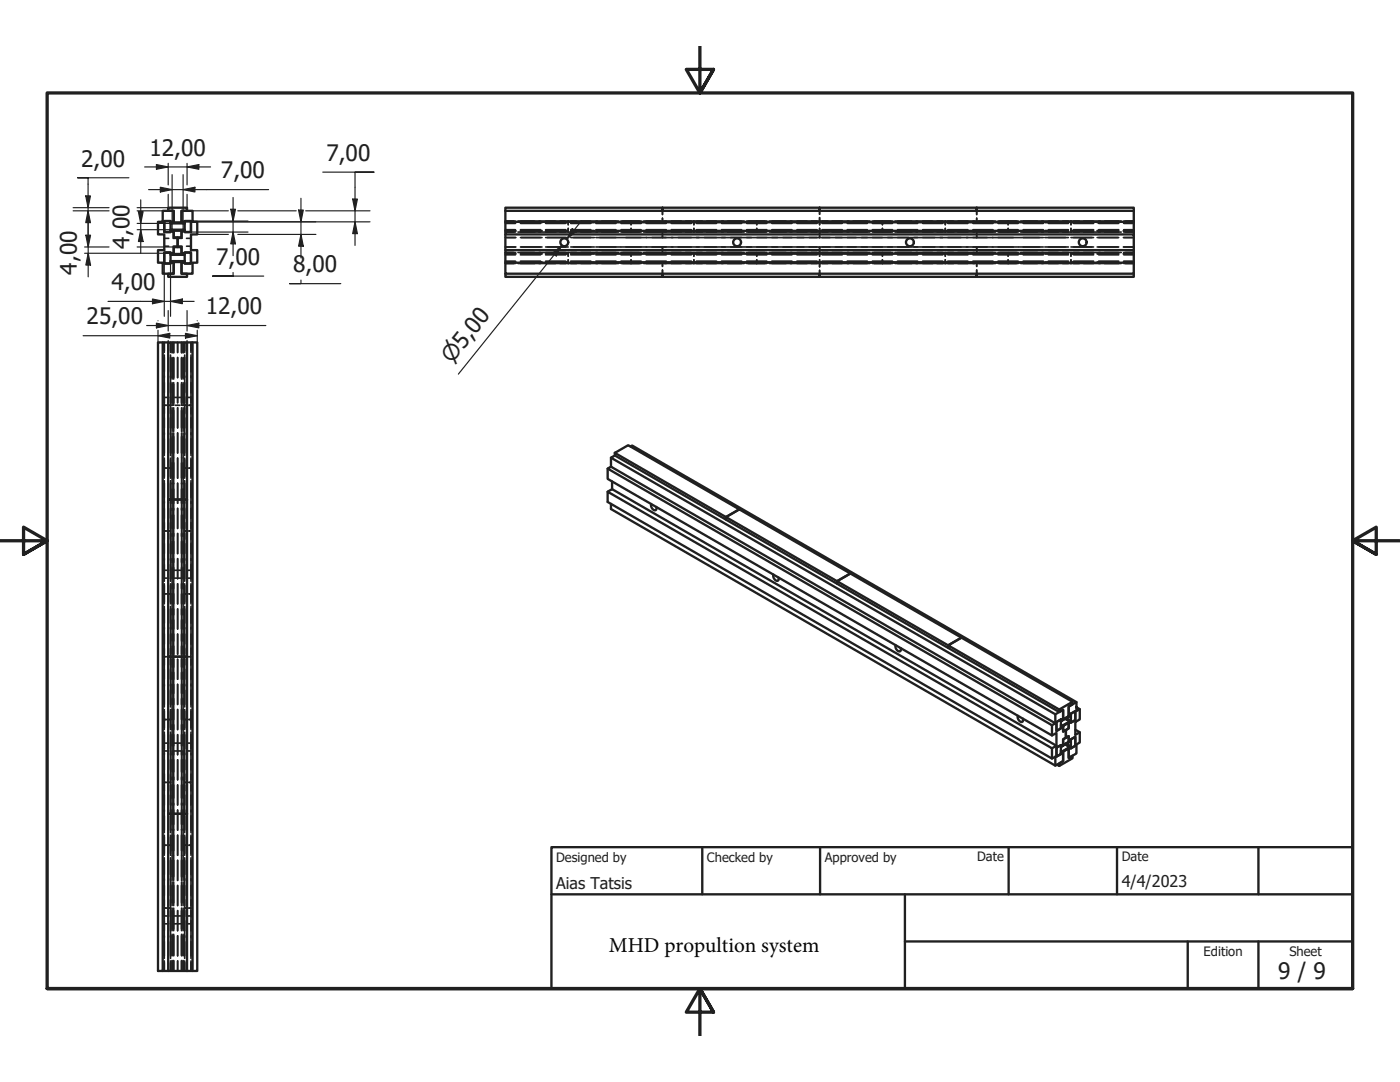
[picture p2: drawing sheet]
<svg xmlns="http://www.w3.org/2000/svg" width="279mm" height="216mm" viewBox="0 0 279 216" stroke-linecap="round" stroke-linejoin="round" font-family="sans-serif">
<g fill="none" stroke="#231f20" stroke-width=".33">
<path d="M32.8 49.1h.9M32.8 47.6h.9M34.6 49.1h1.7M34.6 47.6h1.7M37.2 49.1h.9M37.2 47.6h.9M100.9 46.3h2M100.9 52.6h2M100.9 50.4h2M100.9 44.1h2M100.9 52.1h2M100.9 50.9h2"/>
<path d="M100.9 44.4h2M100.9 49.3h2M100.9 50.7h2M100.9 50.5h2M100.9 46h2M100.9 52.3h2M100.9 47.4h2M100.9 46.1h2M100.9 44.6h2M100.9 45.8h2M103.4 46.3h9.5M103.4 52.6h20"/>
<path d="M103.4 50.4h9.5M103.4 44.1h20M103.9 52.1h4M103.9 50.9h4M103.9 46h4.3M103.9 49.3h4.3M103.9 44.4h4.3M103.9 50.5h4.3M103.9 50.7h4.3M103.9 44.6h4M103.9 52.3h4.3M103.9 47.4h4.3"/>
<path d="M103.9 46.1h4.3M103.9 45.8h4M108.9 52.1h4M108.9 50.9h4M108.9 46h4.5M108.9 49.3h4.5M108.9 44.4h4.5M108.9 50.5h4.5M108.9 50.7h4.5M108.9 44.6h4M108.9 52.3h4.5M108.9 47.4h4.5"/>
<path d="M108.9 46.1h4.5M108.9 45.8h4M111.7 46.3h1.7v-.7v.7h10M113.4 51.8v.8M113.4 44.1v.7M113.9 52.1h4M113.9 50.9h4M113.9 46h4.7M113.9 49.3h4.7M113.9 50.4h9.5M113.9 44.4h4.7M113.9 50.5h4.7"/>
<path d="M113.9 50.7h4.7M113.9 44.6h4M113.9 52.3h4.7M113.9 47.4h4.7M113.9 46.1h4.7M113.9 45.8h4M115.1 50.4h-1.7v.7v-.7h-1.7M118.9 52.1h4M118.9 46h5M118.9 49.3h5M118.9 44.4h5M118.9 50.5h5"/>
<path d="M118.9 50.7h5M118.9 50.9h4M118.9 44.6h4M118.9 52.3h5M118.9 47.4h5M118.9 46.1h5M118.9 45.8h4M123.9 44.1h4M123.9 52.1h4M123.9 46h79.3M123.9 49.3h9.1M123.9 50.4h4.1"/>
<path d="M123.9 44.4h79.3M123.9 50.5h9.1M123.9 52.6h4.1M123.9 50.7h79.3M123.9 50.9h4.1M123.9 44.6h4.1M123.9 52.3h79.3M123.9 47.4h79.3M123.9 46.1h9.1M123.9 45.8h4.1M123.9 46.3h4.1M125.9 51.8v.8"/>
<path d="M125.9 44.1v.7M125.9 45.6v.7M127.6 50.4h-1.7v.7v-.7h-1.6M128.4 52.6h20.1M128.4 50.4h9.6M128.4 44.1h20.1M128.4 46.3h20.1M129 52.1h4M129 50.9h4M129 44.6h4M129 45.8h4M130.1 49.3h2.1v.4v-.4h2.1"/>
<path d="M130.1 50.5h4.2M130.1 47.4h2.1v-.4v.4M132.2 42.1v.7M132.2 43.5v.9M132.2 50.1v.4M132.2 50.6v.1M132.2 46h.1M132.2 52.3h.1M132.2 52.4v.8M132.2 53.9v.7M134 52.1h4M134 49.3h29.1"/>
<path d="M134 50.5h59.2M134 50.9h4M134 44.6h4M134 46.1h59.2M134 45.8h4M134.3 46.1h-2.1v.5v-.5h-2.1M138.5 51.8v.8M138.5 44.1v.7M138.5 45.6v.7M139 52.1h4M139 50.4h9.5M139 50.9h4"/>
<path d="M139 44.6h4M139 45.8h4M140.2 50.4h-1.7v.7v-.7h-1.7M144 52.1h4M144 50.9h4M144 44.6h4M144 45.8h4M149 44.1h4M149 52.1h4M149 50.4h4M149 52.6h4M149 50.9h4"/>
<path d="M149 44.6h4M149 45.8h4M149 46.3h4M151 51.8v.8M151 44.1v.7M151 45.6v.7M152.7 50.4h-1.7v.7v-.7h-1.6M153.5 52.6h20.1M153.5 50.4h9.6M153.5 44.1h20.1M153.5 46.3h20.1M154 52.1h4"/>
<path d="M154 50.9h4M154 44.6h4M154 45.8h4.1M159 52.1h4.1M159 50.9h4.1M159 44.6h4.1M159.1 45.8h4M161.5 49.3h2.1v.4v-.4h2.1M163.6 51.8v1.5M163.6 42.1v.7M163.6 43.4v1.4M163.6 50v.4"/>
<path d="M163.6 45.6v1.1M163.6 47v.4M163.6 53.9v.7M164.1 52.1h4M164.1 49.3h29.1M164.1 50.4h9.5M164.1 50.9h4M164.1 44.6h4M164.1 45.8h4M165.2 50.4h-1.6v.7v-.7h-1.7M169.1 52.1h4M169.1 50.9h4"/>
<path d="M169.1 44.6h4M169.1 45.8h4M174.1 52.1h4M174.1 50.4h4M174.1 52.6h4M174.1 50.9h4M174.1 44.6h4M174.1 45.8h4M174.1 46.3h4M174.1 44.1h4M176.1 51.8v.8M176.1 44.1v.7"/>
<path d="M176.1 45.6v.7M177.8 50.4h-1.7v.7v-.7h-1.7M178.6 52.6h20.1M178.6 50.4h9.5M178.6 44.1h20.1M178.6 46.3h20.1M179.1 52.1h4M179.1 50.9h4M179.1 44.6h4M179.1 45.8h4M184.1 52.1h4M184.1 50.9h4"/>
<path d="M184.1 44.6h4M184.1 45.8h4M188.6 51.8v.8M188.7 44.1v.7M188.7 45.6v.7M189.2 52.1h4M189.2 50.4h9.5M189.2 50.9h4M189.2 44.6h4M189.2 45.8h4M190.3 50.4h-1.7v.7v-.7h-1.6M192.8 49.3h2.1v.4v-.4h2.1"/>
<path d="M192.8 50.5h4.2M194.2 52.1h4M194.2 49.3h9M194.2 50.5h9M194.2 50.9h4M194.2 44.6h4M194.2 46.1h9M194.2 45.8h4M194.9 42.1v.7M194.9 43.5v.9M194.9 50.1v.4M194.9 50.6v.1"/>
<path d="M194.9 46h.1M194.9 47v.4M194.9 52.3h.1M194.9 52.4v.8M194.9 53.9v.7M197 46.1h-2.1v.5v-.5h-2.1M199.2 52.1h4M199.2 50.4h4M199.2 52.6h4M199.2 50.9h4M199.2 44.6h4M199.2 45.8h4"/>
<path d="M199.2 46.3h4M199.2 44.1h4M201.2 51.8v.8M201.2 44.1v.7M201.2 45.6v.7M202.9 50.4h-1.7v.7v-.7h-1.7M203.3 44.4h4.9M203.3 50.7h4.9M203.3 50.5h4.9M203.3 52.3h4.9M203.3 47.4h4.9M203.3 46h4.9"/>
<path d="M203.3 46.1h4.9M203.3 49.3h4.9M203.7 52.6h20.1M203.7 50.4h9.5M203.7 44.1h20.1M203.7 46.3h20.1M204.2 52.1h4M204.2 50.9h4M204.2 44.6h4M204.2 45.8h4M208.5 44.4h4.7M208.5 50.7h4.7"/>
<path d="M208.5 50.5h4.7M208.5 52.3h4.7M208.5 47.4h4.7M208.5 46h4.7M208.5 46.1h4.7M208.5 49.3h4.7M209.2 52.1h4M209.2 50.9h4M209.2 44.6h4M209.2 45.8h4M213.7 51.8v.8M213.7 44.4h4.5"/>
<path d="M213.7 50.7h4.5M213.7 50.5h4.5M213.7 52.3h4.5M213.7 47.4h4.5M213.7 46h4.5M213.7 46.1h4.5M213.7 44.1v.7M213.7 45.6v.7M213.7 49.3h4.5M214.2 52.1h4M214.2 50.4h9.6M214.2 50.9h4"/>
<path d="M214.2 44.6h4M214.2 45.8h4M215.4 50.4h-1.7v.7v-.7h-1.6M219 44.4h4.3M219 50.7h4.3M219 50.5h4.3M219 52.3h4.3M219 47.4h4.3M219 46h4.3M219 46.1h4.3M219 49.3h4.3M219.3 52.1h4"/>
<path d="M219.3 50.9h4M219.3 44.6h4M219.3 45.8h4M224.2 44.4h2.1M224.2 50.7h2.1M224.2 50.5h2.1M224.2 52.3h2.1M224.2 47.4h2.1M224.2 46h2.1M224.2 46.1h2.1M224.2 49.3h2.1M224.3 52.1h2"/>
<path d="M224.3 50.4h2M224.3 52.6h2M224.3 50.9h2M224.3 44.6h2M224.3 45.8h2M224.3 46.3h2M224.3 44.1h2M32.8 68.3v2M32.8 70.8v20.1M32.8 79.3h.9M34 68.3v2M34 70.8v20.1"/>
<path d="M34.3 68.3v2.1M34.3 71.3v4.3M34.3 76.4v4.5M34.7 68.3v2.1M34.7 71.3v4.3M34.7 76.4v4.5M35.4 68.3v2M35.4 71.3v4.1M35.4 76.4v4M36.2 68.3v2.1M36.2 71.3v4.3M36.2 76.4v4.5"/>
<path d="M36.3 79.3h-1.7M36.5 68.3v2.1M36.5 71.3v4.3M36.5 76.4v4.5M36.9 68.3v2M36.9 70.8v20.1M37.2 79.3h.9M38.1 68.3v2M38.1 70.8v9.6M38.1 79.2v1.7h-.4h.4v1.6M32.8 95.9v20.1M32.8 93.4h.4"/>
<path d="M32.8 80.9h.4M32.8 91.4v4M33.6 93.4h.4M33.6 80.9h.9M34 91.4v4M34 95.9v20.1M34.3 81.4v4.7M34.3 86.4v4.9M34.3 91.4v79.3M34.7 81.4v4.7M34.7 86.4v4.9M34.7 91.4v79.3"/>
<path d="M35.4 86.4v4M35.4 91.4v4M35.4 96.4v4M35.4 81.4v4M35.9 80.9h-.9M36.2 81.4v4.7M36.2 86.4v4.9M36.2 91.4v79.3M36.4 80.9h.9M36.5 81.4v4.7M36.5 86.4v4.9M36.5 91.4v79.3"/>
<path d="M36.9 93.4h.4M36.9 95.9v20.1M36.9 91.4v4M38.1 95.9v9.5M38.1 91.7v1.7h-.4h.4v1.7M38.1 81.4v9.5M38.1 91.4v4M32.8 115.4h.9M32.8 113.8h.9M32.8 116.5v4M32.8 118.5h.4M32.8 106h.4"/>
<path d="M33.6 118.5h.4M33.6 106h.4M34 116.5v4M35.4 101.4v4M35.4 106.5v4M35.4 111.5v4M35.4 116.5v4M36.3 115.4h-1.7M36.3 113.8h-1.7M36.9 118.5h.4M36.9 106h.4M36.9 116.5v4"/>
<path d="M37.2 115.4h.9M37.2 113.8h.9M38.1 104.3v1.7h-.4h.4v1.6M38.1 116.8v1.7h-.4h.4v1.7M38.1 106.5v9.5M38.1 116.5v4M32.8 131h.2M32.8 121v20.1M33.3 131h.3M34 121v20.1M35.4 121.5v4M35.4 126.5v4"/>
<path d="M35.4 131.5v4M35.4 136.6v4M36.9 121v20.1M37.3 131h.3M38.1 121v9.5M38.1 129.4v1.6h-.2h.2v1.7M38.1 131.5v9.6M32.8 149.8h.9M32.8 148.3h.9M32.8 141.6v4M32.8 146.1v20M32.8 156.1h.4"/>
<path d="M32.8 143.6h.4M33.6 156.1h.4M33.6 143.6h.4M34 141.6v4M34 146.1v20M35.4 141.6v4M35.4 146.6v4M35.4 151.6v4M35.4 156.6v4M36.3 149.8h-1.7M36.3 148.3h-1.7M36.9 156.1h.4"/>
<path d="M36.9 143.6h.4M36.9 146.1v20M36.9 141.6v4M37.2 149.8h.9M37.2 148.3h.9M38.1 146.1v9.5M38.1 141.9v1.7h-.4h.4v1.6M38.1 154.4v1.7h-.4h.4v1.7M38.1 141.6v4M38.1 156.6v9.5M32.8 166.7v4M32.8 171.2v20"/>
<path d="M32.8 168.7h.4M33.6 168.7h.4M34 166.7v4M34 171.2v20M34.3 170.7v5M34.3 176v4.7M34.7 170.7v5M34.7 176v4.7M35.4 161.6v4.1M35.4 166.7v4M35.4 171.7v4M35.4 176.7v4"/>
<path d="M36.2 170.7v5M36.2 176v4.7M36.5 170.7v5M36.5 176v4.7M36.9 168.7h.4M36.9 171.2v20M36.9 166.7v4M38.1 171.2v9.5M38.1 167v1.7h-.4h.4v1.6M38.1 179.5v1.7h-.4h.4v1.7M38.1 166.7v4M32.8 184.3h.9"/>
<path d="M32.8 182.8h.9M32.8 181.2h.4M32.8 191.7v2M33.6 181.2h.4M34 191.7v2M34.3 181.2v4.5M34.3 186.4v4.3M34.3 191.7v2M34.7 181.2v4.5M34.7 186.4v4.3M34.7 191.7v2M35.4 181.7v4"/>
<path d="M35.4 186.7v4M35.4 191.7v2M36.2 181.2v4.5M36.2 186.4v4.3M36.2 191.7v2M36.3 184.3h-1.7M36.3 182.8h-1.7M36.5 181.2v4.5M36.5 186.4v4.3M36.5 191.7v2M36.9 181.2h.4M36.9 191.7v2"/>
<path d="M37.2 184.3h.9M37.2 182.8h.9M38.1 181.7v9.5M38.1 191.7v2"/>
</g>
<g fill="none" stroke="#231f20" stroke-width=".47">
<path d="M32.5 42.1h2.2v2.2h-.4v.3h-.3v-.5h-1.2v2.2h1.2v-.5h.3v.3h.4v1.3h.7v1.9h-.7v1.2h-.4v.4h-.3v-.5h-1.2v2.2h1.2v-.5h.3v.3h.4v2.2h-2.2v-2.2h-1v-2.5h1.3v-3.1h-1.3v-2.5h1zM32.8 44.1h1.2v2.2h-1.2zM32.8 50.4h1.2v2.2h-1.2zM33.6 41.4h3.7v.7h-1.1v2.2h.3v.1h-2.2v-.1h.4v-2.2h-1.1zM34.3 46h2.2v.1h-.3v1.3h-1.5v-1.3h-.4zM34.3 45.8h2.2v.2h-2.2zM34.3 44.4h2.2v.2h-2.2zM34.3 50.7h2.2v.2h-2.2zM34.3 52.1h2.2v.2h-2.2zM34.3 52.3h2.2v.1h-.3v2.2h1.1v.6h-3.7v-.6h1.1v-2.2h-.4zM34.7 49.3h1.5v1.2h.3v.2h-2.2v-.2h.4zM36.2 42.1h2.2v2.2h1v2.5h-1.3v3.1h1.3v2.5h-1v2.2h-2.2v-2.2h.3v-.3h.4v.5h1.2v-2.2h-1.2v.5h-.4v-.4h-.3v-1.2h-.8v-1.9h.8v-1.3h.3v-.3h.4v.5h1.2v-2.2h-1.2v.5h-.4v-.3h-.3z"/>
<path d="M36.9 44.1h1.2v2.2h-1.2zM36.9 50.4h1.2v2.2h-1.2zM100.9 52.4h125.4v2.2h-125.4zM100.9 42.1h125.4v2.2h-125.4zM100.9 52.4v-2.5h125.4v2.5M100.9 44.3v2.5h125.4v3.1M100.9 46.8v3.1M100.9 42.1v-.7h31.3v.7v-.7h31.4v.7v-.7h31.3v.7v-.7h31.4v.7M100.9 54.6v.6h31.3v-.6v.6h31.4v-.6v.6h31.3v-.6v.6h31.4v-.6M226.3 44.3v2.5M32.5 68.3h-1v125.4h1v-125.4h1.1M33.6 68.3h3.7v31.4h-3.7z"/>
<path d="M37.3 68.3h1.1v125.4h-1.1M38.4 68.3h1v125.4h-1M33.6 99.7h3.7v31.3h-3.7zM121.3 98.1l.9-.5 88.6 51.2-.9 .5M121.3 93.5v2.1l88.6 51.2 .9-.6v2.6M121.9 91.3v1.8l88.7 51.2-.7 .4M121.9 93.1l-.6 .4 88.6 51.2v2.1M122.2 96.1v1.5M122.7 90.9l-.8 .4 88.7 51.2v1.8M122.7 90.4l2.7-1.6 22.1 12.8-2.6 1.6zM122.7 90.4v.5l22.2 12.8v-.5M125.8 89.1l.3-.2 88.7 51.2-1.5 .9v1.8l.2-.1v.2l.2-.1v-.4l.9-.5v1.8l-.9 .5v-.4"/>
<path d="M121.9 100.5v1.1l88.7 51.2 1.6-.9v-1.8l-.3 .1v-.2l1.6-.9-.9-.6 .9 .6 .2-.2-.9-.5M130 100.6l.1 .7a.56 .56 0 0 0 .9 .4v-.5M144.9 103.2v.5l22.2 12.8v-.5M144.9 103.2l2.6-1.6 22.2 12.8-2.6 1.6zM154.4 114.7l.1 .7a.57 .57 0 0 0 .9 .3v-.5M167.1 116v.5l22.1 12.8v-.5v.5l22.2 12.8 .8-.5v1.8l-.3 .3 1.6-.9v-.1l-.2 .1v-1.8l.7-.5v-.5l-22.1-12.8-2.7 1.6 22.2 12.8v.5M167.1 116l2.6-1.6 22.2 12.8-2.7 1.6zM33.6 131h3.7v31.4h-3.7zM178.7 128.7l.1 .8a.57 .57 0 0 0 1 .3v-.5M203.1 142.8l.1 .8a.56 .56 0 0 0 .9 .3v-.5M209.9 151.4v-2.1l-88.6-51.2v2.1l88.6 51.2 .7-.4v1.8M210.6 142.5l1.6-.9v1.8l-.5 .5v-.3l-.9 .5v1.8l.9-.6v-.3l1.8-.9v-.2l-.9-.5 .9 .5v.3l-.2 .1v1l-.6 .4v1.5"/>
<path d="M210.8 144.1l.9-.5v1.7l-.9 .6zM210.8 149.2l.9-.5v1.8l-.9 .5zM210.9 152.6l.5 .2 2.6-1.5v-.5l-.7 .4v-1.8l.2-.2-1.6 .9v.1l.3-.1v1.8l-.8 .4v.5M211.9 148.8l1.6-.9v.1l-1.6 .9zM211.9 145l1.6-.9-.2 .2v1l-1.1 .7v-1l-.3 .1zM211.9 143.7l1.6-.9v.1l-1.6 .9zM212.2 147.5l1.1-.6v1l.2-.1v.1l-1.6 .9 .3-.3zM212.7 147.2l.6-.3v1l.2-.1v.2l.2-.1v-.4l.9-.5v1.8l-.9 .5v-.4M212.8 143.3l.9 .5-1.8 1-.2-.1 .2 .1v.3l.3-.1v1l.5-.3v1.5M213.7 142.4l.9-.5v1.8l-.9 .5zM213.7 147.5l.9-.5v1.8l-.9 .5zM214 140l-2.6 1.6"/>
<path d="M214.6 145.6l.9 .5v2.1l-.7 .3v1.8l-1.5 .9v-1.8l.2-.1v-.2v.1l-1.6 .9-.2-.3 .2 .2-.2 .1v.4l-.9 .5v-1.8l.9-.5v.4l.2-.2v-.2l.3-.2v-1l.5-.3M214.8 140.1v1.8l.7-.4-.7-.4M215.5 141.5v2.1l-.9 .5v2.5l.9-.5M33.6 162.4h3.7v31.3h-3.7zM110.1 178.5h159.9M110.1 169h159.9v28.3h-159.9zM140.1 169v9.5M163.7 169v9.5M180.6 178.5v18.8M201.3 169v9.5M222.9 169v9.5M251.1 169v9.5"/>
<path d="M32.5 193.7h1.1M180.6 187.9h89.4M237 187.9v9.4M251.1 187.9v9.4"/>
<circle cx="112.6" cy="48.3" r=".78"/>
<circle cx="147.1" cy="48.3" r=".78"/>
<circle cx="181.6" cy="48.3" r=".78"/>
<circle cx="216.1" cy="48.3" r=".78"/>
</g>
<path d="M9.4 18.5h260.6v178.8h-260.6h260.6h-260.6zM139.7 9.2v9.3l-2.7-4.7h5.4l-2.7 4.7 2.7-4.7M0 107.9h9.4l-4.7-2.7v5.4l4.7-2.7-4.7 2.7M279.4 107.9h-9.4l4.7-2.7v5.4l-4.7-2.7 4.7 2.7M142.4 202l-2.7-4.7 2.7 4.7h-5.4l2.7-4.7v9.4" fill="none" stroke="#231f20" stroke-width=".66"/>
<path d="M37.3 33.3h2.4" fill="none" stroke="#231f20" stroke-width=".23"/>
<path d="M37.3 33.3l2.4-.5v1z" fill="#231f20"/>
<path d="M31.2 33.3h2.4M37.3 33.3l2.4-.5v1z" fill="none" stroke="#231f20" stroke-width=".23"/>
<path d="M31.2 32.8l2.4 .5-2.4 .5z" fill="#231f20"/>
<path d="M17.6 39.1v2.3M28.9 33.3h2.3M31.2 32.8l2.4 .5-2.4 .5zM33.6 33.3h3.7M33.6 32.6v4.3M33.6 38.8v2.6M37.3 32.6v4.3M37.3 38.8v2.6M39.7 33.3h2.3" fill="none" stroke="#231f20" stroke-width=".23"/>
<path d="M17.1 39.1h1l-.5 2.3z" fill="#231f20"/>
<path d="M17.1 39.1h1l-.5 2.3zM17.6 42.1v2.3" fill="none" stroke="#231f20" stroke-width=".23"/>
<path d="M17.6 42.1l.5 2.3h-1z" fill="#231f20"/>
<path d="M25.7 35.5h-10.2h2.1v3.6M14.6 41.4h7.2M14.6 42.1h7.2M17.6 41.4v.7M17.6 44.4v2.4M17.6 42.1l.5 2.3h-1zM27.4 41.4h6.2M27.4 42.1h6.2M60.1 41.9v2.4" fill="none" stroke="#231f20" stroke-width=".23"/>
<path d="M59.6 41.9h.9l-.4 2.4z" fill="#231f20"/>
<path d="M59.6 41.9h.9l-.4 2.4zM60.1 46.8v2.3" fill="none" stroke="#231f20" stroke-width=".23"/>
<path d="M60.1 46.8l.4 2.3h-.9z" fill="#231f20"/>
<path d="M60.1 39.6v2.3M39.4 44.3h23.6M39.4 46.8h6.2M46.5 46.3v2.4M47.5 46.8h15.5M60.1 46.8l.4 2.3h-.9zM60.1 55.9v.7h-2.3h10.2M60.1 44.3v2.5M60.1 49.1v2.4" fill="none" stroke="#231f20" stroke-width=".23"/>
<path d="M46.5 46.3l.5 2.4h-.9z" fill="#231f20"/>
<path d="M46.5 41.8v2.3M46.5 46.3l.5 2.4h-.9z" fill="none" stroke="#231f20" stroke-width=".23"/>
<path d="M46.1 41.8h.9l-.5 2.3z" fill="#231f20"/>
<path d="M46.5 39.4v2.4M38.1 44.1h11.4M38.1 46.3h11.4M46.1 41.8h.9l-.5 2.3zM46.5 54.4v.7h-4.1h10.2M46.5 44.1v2.2M46.5 48.7v2.3M31.5 67h2.4" fill="none" stroke="#231f20" stroke-width=".23"/>
<path d="M31.5 67l2.4-.5v1z" fill="#231f20"/>
<path d="M31.5 67l2.4-.5v1zM37 67h2.4" fill="none" stroke="#231f20" stroke-width=".23"/>
<path d="M37 66.5l2.4 .5-2.4 .5z" fill="#231f20"/>
<path d="M16.6 67h14.9M31.5 64h.1M31.5 65.9v2.4M33.9 67h3.1M37 66.5l2.4 .5-2.4 .5zM37.3 65h2.4M39.4 64h.1M39.4 65.9v2.4" fill="none" stroke="#231f20" stroke-width=".23"/>
<path d="M37.3 65l2.4-.5v.9z" fill="#231f20"/>
<path d="M31.2 65h2.4M37.3 65l2.4-.5v.9z" fill="none" stroke="#231f20" stroke-width=".23"/>
<path d="M31.2 64.5l2.4 .5-2.4 .4z" fill="#231f20"/>
<path d="M112.1 49l-1.4 1.8M29.3 65h1.9M31.2 64.5l2.4 .5-2.4 .4zM33.6 65h3.7M33.6 62v4M33.6 67.9v.4M37.3 62v4M37.3 67.9v.4M39.7 65h13.4" fill="none" stroke="#231f20" stroke-width=".23"/>
<path d="M110.3 50.5l1.8-1.5-1.1 2.1z" fill="#231f20"/>
<path d="M110.3 50.5l1.8-1.5-1.1 2.1zM114.6 45.9l-1.5 1.8" fill="none" stroke="#231f20" stroke-width=".23"/>
<path d="M114.2 45.6l.7 .6-1.8 1.5z" fill="#231f20"/>
<path d="M112.1 49l-20.6 25.7M114.2 45.6l.7 .6-1.8 1.5zM116.1 44.1l-1.5 1.8M30.4 60.1h2.4" fill="none" stroke="#231f20" stroke-width=".23"/>
<path d="M30.4 59.7l2.4 .4-2.4 .5z" fill="#231f20"/>
<path d="M30.4 59.7l2.4 .4-2.4 .5zM34 60.1h2.4" fill="none" stroke="#231f20" stroke-width=".23"/>
<path d="M34 60.1l2.4-.4v.9z" fill="#231f20"/>
<path d="M17.6 46.9v2.4M32.8 52.6v10.5M34 52.6v10.5M21.6 60.1h8.8M32.8 60.1h1.2M34 60.1l2.4-.4v.9zM36.4 60.1h2.3" fill="none" stroke="#231f20" stroke-width=".23"/>
<path d="M17.1 46.9h1l-.5 2.4z" fill="#231f20"/>
<path d="M17.1 46.9h1l-.5 2.4zM17.6 50.5v2.4" fill="none" stroke="#231f20" stroke-width=".23"/>
<path d="M17.6 50.5l.5 2.4h-1z" fill="#231f20"/>
<path d="M16.9 50.5h17.8M16.9 49.3h4.9M17.6 44.6v2.3M17.6 49.3v1.2M17.6 52.9v2.3M17.6 50.5l.5 2.4h-1zM27.4 49.3h7.3M28.1 42.2v2.4" fill="none" stroke="#231f20" stroke-width=".23"/>
<path d="M27.6 42.2h1l-.5 2.4z" fill="#231f20"/>
<path d="M27.6 42.2h1l-.5 2.4zM28.1 45.8v2.4" fill="none" stroke="#231f20" stroke-width=".23"/>
<path d="M28.1 45.8l.5 2.4h-1z" fill="#231f20"/>
<path d="M28.1 39.9v2.3M27.4 44.6h6.6M27.4 45.8h6.6M28.1 44.6v1.2M28.1 48.2v2.3M28.1 45.8l.5 2.4h-1zM70.9 44.3v2.3" fill="none" stroke="#231f20" stroke-width=".23"/>
<path d="M70.9 44.3l.4 2.3h-.9z" fill="#231f20"/>
<path d="M70.9 39.7v2.4M70.9 44.3l.4 2.3h-.9z" fill="none" stroke="#231f20" stroke-width=".23"/>
<path d="M70.4 39.7h.9l-.4 2.4z" fill="#231f20"/>
<path d="M36.5 37.8h2.4M64.4 34.4h10.2h-3.7v5.3M70.4 39.7h.9l-.4 2.4zM36.2 44.3h37.6M36.2 42.1h9.4M47.5 42.1h11.6M61 42.1h12.8M70.9 42.1v2.2M70.9 46.6v2.4" fill="none" stroke="#231f20" stroke-width=".23"/>
<path d="M36.5 37.8l2.4-.4v.9z" fill="#231f20"/>
<path d="M32 37.8h2.3M36.5 37.8l2.4-.4v.9z" fill="none" stroke="#231f20" stroke-width=".23"/>
<path d="M32 37.4l2.3 .4-2.3 .5z" fill="#231f20"/>
<path d="M29.6 37.8h2.4M32 37.4l2.3 .4-2.3 .5zM34.3 37.8h2.2M34.3 34.8v11M36.5 34.8v11M38.9 37.8h14.7" fill="none" stroke="#231f20" stroke-width=".23"/>
<g font-size="4.5" fill="#231f20">
<text x="16.2" y="33.2">2,00</text>
<text x="29.8" y="31.1">12,00</text>
<text x="44.1" y="35.6">7,00</text>
<text x="65.1" y="32.1">7,00</text>
<text x="25.8" y="49.6" transform="rotate(-90 25.8 49.6)">4,00</text>
<text x="43.1" y="52.8">7,00</text>
<text x="15.3" y="54.8" transform="rotate(-90 15.3 54.8)">4,00</text>
<text x="22.3" y="57.9">4,00</text>
<text x="58.5" y="54.3">8,00</text>
<text x="17.3" y="64.7">25,00</text>
<text x="41.1" y="62.7">12,00</text>
<text x="255.1" y="195.3">9 / 9</text>
</g>
<text font-size="4.3" fill="#231f20" x="90.2" y="72.7" transform="rotate(-51 90.2 72.7)">⌀5,00</text>
<text font-size="4.2" x="121.5" y="190">MHD propultion system</text>
<g font-size="3.2" fill="#231f20">
<text x="111" y="177.5">Aias Tatsis</text>
<text x="223.9" y="177">4/4/2023</text>
</g>
<g font-size="2.6" fill="#231f20">
<text x="111" y="172">Designed by</text>
<text x="141.1" y="172">Checked by</text>
<text x="164.6" y="172">Approved by</text>
<text x="195" y="171.9">Date</text>
<text x="223.9" y="171.9">Date</text>
<text x="240.2" y="190.8">Edition</text>
<text x="257.3" y="190.8">Sheet</text>
</g>
</svg>
